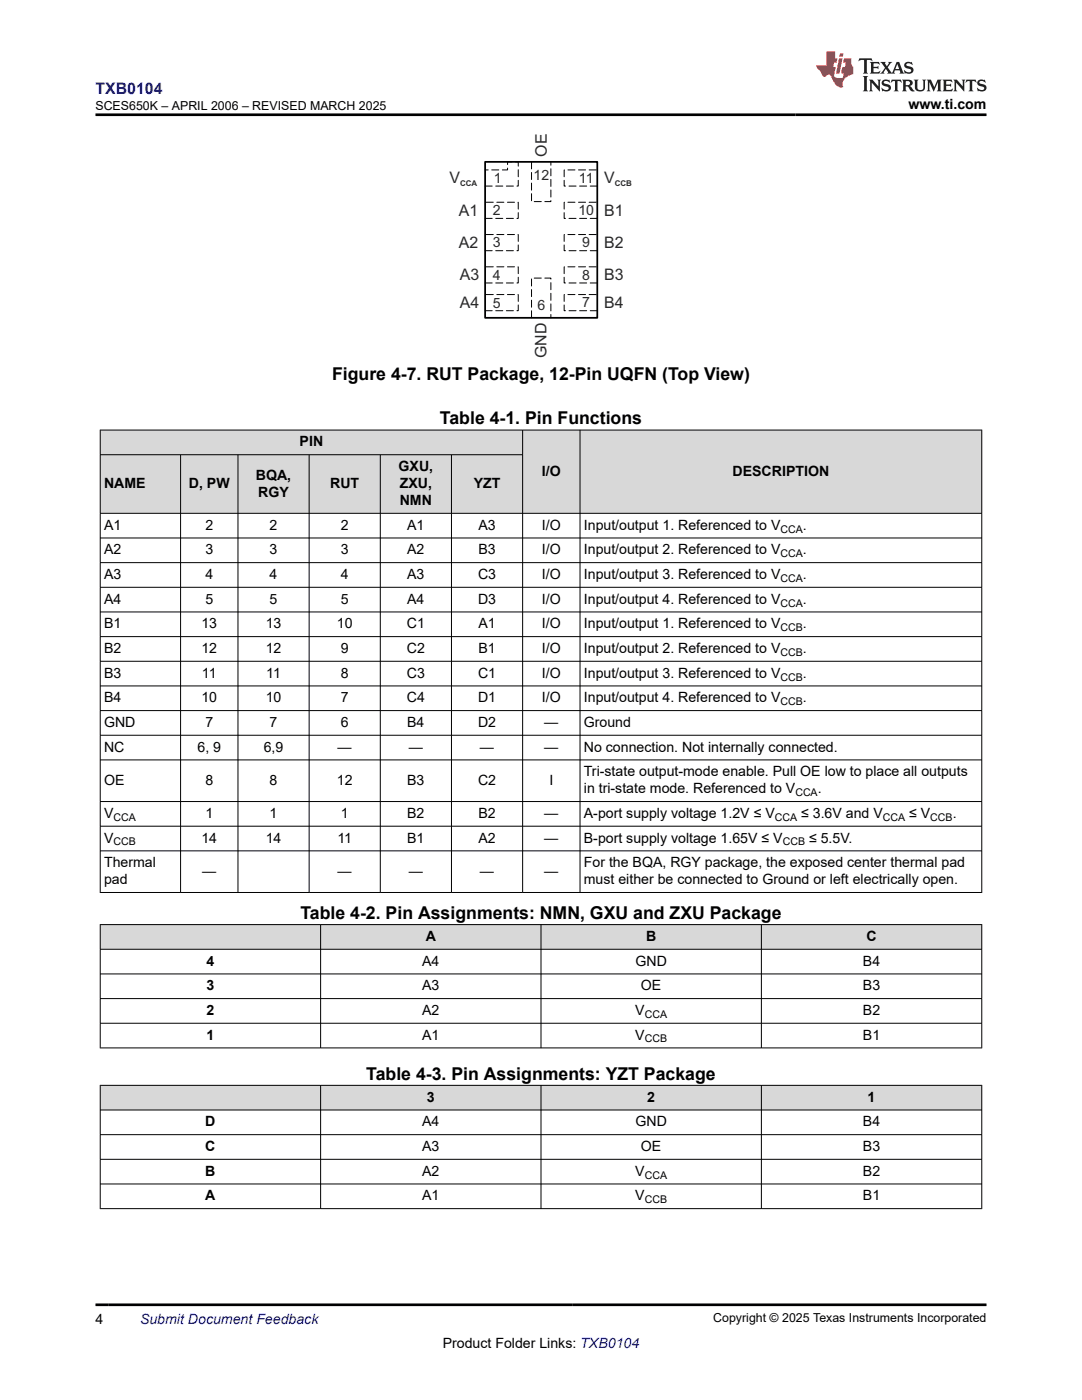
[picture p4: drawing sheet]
<svg xmlns="http://www.w3.org/2000/svg" width="216mm" height="279mm" viewBox="0 0 216 279" stroke-linecap="round" stroke-linejoin="round" font-family="sans-serif">
<path d="M96.8 37.1h6.6v-4.8h-2.1v1.6h-4.5M106.1 32.3v7.9h3.8v-7.9M119.2 37.1h-6.6v-3.2h6.6M96.8 43.6h6.6v-3.2h-6.6M96.8 50h6.6v-3.2h-6.6M96.8 56.5h6.6v-3.3h-6.6M119.2 56.5h-6.6v-3.3h6.6M119.2 43.6h-6.6v-3.2h6.6M119.2 50h-6.6v-3.2h6.6M96.8 62h6.6v-3.2h-6.6M106.1 63.4v-7.9h3.8v7.9M119.2 62h-6.6v-3.2h6.6" fill="none" stroke="#000" stroke-width=".2" stroke-dasharray="1.4 .7"/>
<path d="M96.8 32.3h22.4v31.1h-22.4z" fill="none" stroke="#000" stroke-width=".35"/>
<g fill="#d8d8d8">
<path d="M20 85.8h175.9v4.9h-175.9z" fill-rule="evenodd"/>
<path d="M20.1 85.9h84.1v4.8h-84.1z" fill-rule="evenodd"/>
<path d="M104.3 85.9h11.4v16.5h-11.4z" fill-rule="evenodd"/>
<path d="M115.8 85.9h80v16.5h-80z" fill-rule="evenodd"/>
<path d="M20.1 90.8h15.9v11.6h-15.9z" fill-rule="evenodd"/>
<path d="M36.1 90.8h11.3v11.6h-11.3z" fill-rule="evenodd"/>
<path d="M47.5 90.8h14.1v11.6h-14.1z" fill-rule="evenodd"/>
<path d="M61.7 90.8h14.1v11.6h-14.1z" fill-rule="evenodd"/>
<path d="M75.9 90.8h14.1v11.6h-14.1z" fill-rule="evenodd"/>
<path d="M90.1 90.8h14.1v11.6h-14.1z" fill-rule="evenodd"/>
</g>
<g fill="none" stroke="#000" stroke-width=".2">
<path d="M19.9 85.8h176.1M19.9 90.7h84.4M20 85.8v92.4M36 90.7v87.5M47.5 90.7v87.5M61.7 90.7v87.5M75.9 90.7v87.5M90.1 90.7v87.5M104.3 85.8v92.4M115.7 85.8v92.4M195.9 85.8v92.4M19.9 107.4h176.1"/>
<path d="M19.9 112.3h176.1M19.9 117.2h176.1M196 102.4h-176.1M19.9 122.1h176.1M19.9 127.1h176.1M19.9 132h176.1M19.9 136.9h176.1M19.9 141.8h176.1M19.9 146.7h176.1M19.9 151.7h176.1M19.9 160h176.1M19.9 164.9h176.1"/>
<path d="M19.9 169.8h176.1M19.9 178.1h176.1"/>
</g>
<g fill="#d8d8d8">
<path d="M20 184.5h175.9v4.9h-175.9z" fill-rule="evenodd"/>
<path d="M20.1 184.6h43.8v4.8h-43.8z" fill-rule="evenodd"/>
<path d="M64 184.6h43.9v4.8h-43.9z" fill-rule="evenodd"/>
<path d="M108 184.6h43.9v4.8h-43.9z" fill-rule="evenodd"/>
<path d="M152 184.6h43.8v4.8h-43.8z" fill-rule="evenodd"/>
</g>
<path d="M19.9 184.5h176.1M19.9 189.4h176.1M19.9 194.4h176.1M19.9 199.3h176.1M20 184.5v24.7M64 184.5v24.7M107.9 184.5v24.7M151.9 184.5v24.7M195.9 184.5v24.7M19.9 204.2h176.1M19.9 209.1h176.1" fill="none" stroke="#000" stroke-width=".2"/>
<g fill="#d8d8d8">
<path d="M20 216.6h175.9v4.9h-175.9z" fill-rule="evenodd"/>
<path d="M20.1 216.7h43.8v4.8h-43.8z" fill-rule="evenodd"/>
<path d="M64 216.7h43.9v4.8h-43.9z" fill-rule="evenodd"/>
<path d="M108 216.7h43.9v4.8h-43.9z" fill-rule="evenodd"/>
<path d="M152 216.7h43.8v4.8h-43.8z" fill-rule="evenodd"/>
</g>
<path d="M19.9 216.6h176.1M20 216.5v24.8M64 216.5v24.8M107.9 216.5v24.8M151.9 216.5v24.8M195.9 216.5v24.8M19.9 221.5h176.1M19.9 226.4h176.1M19.9 231.4h176.1M19.9 236.3h176.1M19.9 241.2h176.1" fill="none" stroke="#000" stroke-width=".2"/>
<path d="M171.5 11.6l-.2 .6 .5-.2h.6v.1v2.2l-.2 .4h1l-.2-.4v-2.2v-.1h.5l.6 .2-.2-.6zM173.6 12.4l.2 .3v1.6l-.2 .4h1.9l.1-.6a1.08 1.08 0 0 1-1.3 .2v-.7h.6l.4 .2v-.7l-.4 .2h-.6v-.5l.2-.2a1 1 0 0 1 1 .3l-.1-.5zM175.7 12.4l.9 1.1-1 1.2h.9l-.2-.2 .5-.8 .4 .8-.2 .2h1.6l-.2-.2 .2-.5h.9l.1 .5-.1 .2h.9l-.2-.4-.8-1.9h-.5l-.9 2.1-.9-1.1 .9-1h-.8l.2 .2-.4 .6-.4-.6 .2-.2zM179 12.8l.4 1h-.7zM180.7 12.5a.65 .65 0 0 0-.2 .7 .65 .65 0 0 0 .6 .5l.6 .1 .1 .3a.79 .79 0 0 1-.7 .4 .79 .79 0 0 1-.7-.5l.1 .7 .2-.1a.93 .93 0 0 0 1.1 0 .93 .93 0 0 0 .4-.9 1.46 1.46 0 0 0-1.2-.6l-.1-.3a1.09 1.09 0 0 1 1.2 .2l-.2-.6-.1 .1-.5-.2zM172.2 15.2l.2 .4v2.2l-.2 .4h1l-.2-.4v-2.2l.2-.4zM173.4 15.9l.2 .4v1.5l-.2 .4h.8l-.3-.4 .1-1.3 1.6 1.8v-2l.2-.4h-.7l.1 .2 .1 1.1-1.2-1.3zM176.2 16a.65 .65 0 0 0-.2 .8 .65 .65 0 0 0 .6 .4l.6 .2 .1 .2a.79 .79 0 0 1-.7 .4 .79 .79 0 0 1-.7-.5l.1 .7 .2-.1a.93 .93 0 0 0 1.1 .1 .93 .93 0 0 0 .4-1 1.46 1.46 0 0 0-1.2-.5l-.1-.4a1.09 1.09 0 0 1 1.2 .2l-.1-.6-.2 .1-.5-.1zM177.9 15.9l-.1 .6a.63 .63 0 0 1 .8-.3v1.6l-.3 .4h1l-.2-.4v-1.6a.66 .66 0 0 1 .8 .3l-.1-.6zM180 15.9l.2 .4v1.5l-.2 .4h1l-.2-.2-.1-.7h.5l.1 .2a.79 .79 0 0 0 1.2 .6l-1-.9a.61 .61 0 0 0 .6-.6 .61 .61 0 0 0-.5-.7zM180.8 16.2h.1a.47 .47 0 0 1 .5 .1 .47 .47 0 0 1 .1 .5l-.1 .1-.7 .1zM182.3 15.9l.2 .2a2.27 2.27 0 0 0 .4 2 1.04 1.04 0 0 0 1.7-.7v-1.3l.2-.2h-.8l.2 .4v1.1a.6 .6 0 0 1-.6 .6 .6 .6 0 0 1-.6-.6v-1.1l.3-.4zM184.9 15.9l.2 .4v1.5l-.2 .4h.8l-.3-.4v-1.4l.9 1.9 .9-1.9v1.4l-.3 .4h1l-.2-.4v-1.5l.2-.4h-.8l-.7 1.5-.6-1.5zM188.1 15.9l.2 .4v1.5l-.2 .4h1.9l.1-.6a1.09 1.09 0 0 1-1.3 .2v-.7h.6l.4 .2v-.6l-.4 .2h-.6v-.6l.2-.1a1.01 1.01 0 0 1 1 .3l-.1-.6zM190.2 15.9l.3 .4v1.5l-.3 .4h.8l-.2-.4v-1.3l1.6 1.8v-2l.2-.4h-.7l.2 .2v1.1l-1.2-1.3zM192.8 15.9l-.1 .6a.63 .63 0 0 1 .8-.3v1.6l-.3 .4h1l-.2-.4v-1.6a.66 .66 0 0 1 .8 .3l-.1-.6zM195.2 16a.65 .65 0 0 0-.2 .8 .65 .65 0 0 0 .6 .4l.6 .2 .2 .2a.79 .79 0 0 1-.7 .4 .79 .79 0 0 1-.7-.5l.1 .7 .2-.1a.93 .93 0 0 0 1 .1 .93 .93 0 0 0 .5-1 1.46 1.46 0 0 0-1.3-.5v-.4a1.09 1.09 0 0 1 1.2 .2l-.2-.6-.2 .1-.5-.1z" fill="#231f20"/>
<path d="M164.9 10.3v2.7h-2l.1 .4 .8 1a.95 .95 0 0 0 1 .9 .59 .59 0 0 1 .5-.4 .59 .59 0 0 1 .5 .3l.4 .8a1.59 1.59 0 0 0 2.1 1.4 1.61 1.61 0 0 1 1-2.3l1-.3-.1-1.5a1.59 1.59 0 0 1-.3-1.7h-1.5l-.2 .9h.6l-.2 .9h-.5l-.2 .9v.3l.4 .1-.1 .9h-.7a.73 .73 0 0 1-1-.7l.3-1.5h-.5l.1-.9h.5l.2-.9h-.5v-1.3zM167.4 11.6l-.6 3.1h.7l.6-3.1zM167.6 10.7l-.1 .6h.7l.1-.6z" fill="#ed1c24"/>
<path d="M19 22.9h177.8M19 260.4h177.8" fill="none" stroke="#000" stroke-width=".53"/>
<g font-size="3.5">
<text x="66.3" y="75.8">Figure 4-7. RUT Package, 12-Pin UQFN (Top View)</text>
<text x="87.8" y="84.7">Table 4-1. Pin Functions</text>
<text x="60" y="183.4">Table 4-2. Pin Assignments: NMN, GXU and ZXU Package</text>
<text x="73.1" y="215.4">Table 4-3. Pin Assignments: YZT Package</text>
</g>
<text font-size="3.2" fill="#00f" x="19" y="18.7">TXB0104</text>
<g font-size="3.2" fill="#2b292a">
<text x="109.1" y="31.3" transform="rotate(-90 109.1 31.3)">OE</text>
<text x="89.7" y="36.6">V</text>
<text x="120.5" y="36.6">V</text>
<text x="91.6" y="43.1">A1</text>
<text x="120.5" y="43.1">B1</text>
<text x="91.6" y="49.6">A2</text>
<text x="120.5" y="49.6">B2</text>
<text x="91.8" y="55.9">A3</text>
<text x="120.5" y="55.9">B3</text>
<text x="91.8" y="61.5">A4</text>
<text x="120.5" y="61.5">B4</text>
<text x="109.1" y="71.5" transform="rotate(-90 109.1 71.5)">GND</text>
</g>
<g font-size="2.8">
<text x="181.3" y="21.8">www.ti.com</text>
<text x="59.8" y="89.1">PIN</text>
<text x="51.1" y="95.7">BQA,</text>
<text x="79.5" y="94">GXU,</text>
<text x="108.1" y="94.9">I/O</text>
<text x="146.2" y="94.9">DESCRIPTION</text>
<text x="20.8" y="97.4">NAME</text>
<text x="37.7" y="97.4">D, PW</text>
<text x="51.5" y="99.1">RGY</text>
<text x="65.9" y="97.4">RUT</text>
<text x="79.8" y="97.4">ZXU,</text>
<text x="79.8" y="100.8">NMN</text>
<text x="94.5" y="97.4">YZT</text>
<text x="20.8" y="105.7">A1</text>
<text x="41" y="105.7">2</text>
<text x="53.8" y="105.7">2</text>
<text x="68" y="105.7">2</text>
<text x="81.3" y="105.7">A1</text>
<text x="95.5" y="105.7">A3</text>
<text x="108.1" y="105.7">I/O</text>
<text x="116.5" y="105.7">Input/output 1. Referenced to V</text>
<text x="160.2" y="105.7">.</text>
<text x="20.8" y="110.6">A2</text>
<text x="41" y="110.6">3</text>
<text x="53.8" y="110.6">3</text>
<text x="68" y="110.6">3</text>
<text x="81.3" y="110.6">A2</text>
<text x="95.5" y="110.6">B3</text>
<text x="108.1" y="110.6">I/O</text>
<text x="116.5" y="110.6">Input/output 2. Referenced to V</text>
<text x="160.2" y="110.6">.</text>
<text x="20.8" y="115.6">A3</text>
<text x="41" y="115.6">4</text>
<text x="53.8" y="115.6">4</text>
<text x="68" y="115.6">4</text>
<text x="81.3" y="115.6">A3</text>
<text x="95.4" y="115.6">C3</text>
<text x="108.1" y="115.6">I/O</text>
<text x="116.5" y="115.6">Input/output 3. Referenced to V</text>
<text x="160.2" y="115.6">.</text>
<text x="20.8" y="120.5">A4</text>
<text x="20.8" y="125.4">B1</text>
<text x="40.2" y="125.4">13</text>
<text x="41" y="120.5">5</text>
<text x="53" y="125.4">13</text>
<text x="53.8" y="120.5">5</text>
<text x="67.2" y="125.4">10</text>
<text x="68" y="120.5">5</text>
<text x="81.2" y="125.4">C1</text>
<text x="81.3" y="120.5">A4</text>
<text x="95.4" y="120.5">D3</text>
<text x="95.5" y="125.4">A1</text>
<text x="108.1" y="120.5">I/O</text>
<text x="108.1" y="125.4">I/O</text>
<text x="116.5" y="120.5">Input/output 4. Referenced to V</text>
<text x="116.5" y="125.4">Input/output 1. Referenced to V</text>
<text x="160.2" y="120.5">.</text>
<text x="160.2" y="125.4">.</text>
<text x="20.8" y="130.3">B2</text>
<text x="40.2" y="130.3">12</text>
<text x="53" y="130.3">12</text>
<text x="68" y="130.3">9</text>
<text x="81.2" y="130.3">C2</text>
<text x="95.5" y="130.3">B1</text>
<text x="108.1" y="130.3">I/O</text>
<text x="116.5" y="130.3">Input/output 2. Referenced to V</text>
<text x="160.2" y="130.3">.</text>
<text x="20.8" y="135.2">B3</text>
<text x="40.3" y="135.2">11</text>
<text x="53.1" y="135.2">11</text>
<text x="68" y="135.2">8</text>
<text x="81.2" y="135.2">C3</text>
<text x="95.4" y="135.2">C1</text>
<text x="108.1" y="135.2">I/O</text>
<text x="116.5" y="135.2">Input/output 3. Referenced to V</text>
<text x="160.2" y="135.2">.</text>
<text x="20.8" y="140.2">B4</text>
<text x="40.2" y="140.2">10</text>
<text x="53" y="140.2">10</text>
<text x="68" y="140.2">7</text>
<text x="81.2" y="140.2">C4</text>
<text x="95.4" y="140.2">D1</text>
<text x="108.1" y="140.2">I/O</text>
<text x="116.5" y="140.2">Input/output 4. Referenced to V</text>
<text x="160.2" y="140.2">.</text>
<text x="20.8" y="145.1">GND</text>
<text x="41" y="145.1">7</text>
<text x="53.8" y="145.1">7</text>
<text x="68" y="145.1">6</text>
<text x="81.3" y="145.1">B4</text>
<text x="95.4" y="145.1">D2</text>
<text x="108.6" y="145.1">—</text>
<text x="116.5" y="145.1">Ground</text>
<text x="20.8" y="150">NC</text>
<text x="39.4" y="150">6, 9</text>
<text x="52.6" y="150">6,9</text>
<text x="67.4" y="150">—</text>
<text x="81.6" y="150">—</text>
<text x="95.8" y="150">—</text>
<text x="108.6" y="150">—</text>
<text x="116.5" y="150">No connection. Not internally connected.</text>
<text x="116.5" y="154.9">Tri-state output-mode enable. Pull OE low to place all outputs</text>
<text x="20.8" y="156.6">OE</text>
<text x="41" y="156.6">8</text>
<text x="53.8" y="156.6">8</text>
<text x="67.2" y="156.6">12</text>
<text x="81.3" y="156.6">B3</text>
<text x="95.4" y="156.6">C2</text>
<text x="109.6" y="156.6">I</text>
<text x="116.5" y="158.3">in tri-state mode. Referenced to V</text>
<text x="163.2" y="158.3">.</text>
<text x="20.8" y="163.2">V</text>
<text x="41" y="163.2">1</text>
<text x="53.8" y="163.2">1</text>
<text x="68" y="163.2">1</text>
<text x="81.3" y="163.2">B2</text>
<text x="95.5" y="163.2">B2</text>
<text x="108.6" y="163.2">—</text>
<text x="116.5" y="163.2">A-port supply voltage 1.2V ≤ V</text>
<text x="159.9" y="163.2">≤ 3.6V and V</text>
<text x="181.4" y="163.2">≤ V</text>
<text x="190.1" y="163.2">.</text>
<text x="20.8" y="168.2">V</text>
<text x="20.8" y="173.1">Thermal</text>
<text x="40.2" y="168.2">14</text>
<text x="53" y="168.2">14</text>
<text x="67.3" y="168.2">11</text>
<text x="81.3" y="168.2">B1</text>
<text x="95.5" y="168.2">A2</text>
<text x="108.6" y="168.2">—</text>
<text x="116.5" y="168.2">B-port supply voltage 1.65V ≤ V</text>
<text x="116.5" y="173.1">For the BQA, RGY package, the exposed center thermal pad</text>
<text x="161.4" y="168.2">≤ 5.5V.</text>
<text x="20.8" y="176.5">pad</text>
<text x="40.3" y="174.8">—</text>
<text x="67.4" y="174.8">—</text>
<text x="81.6" y="174.8">—</text>
<text x="95.8" y="174.8">—</text>
<text x="108.6" y="174.8">—</text>
<text x="116.5" y="176.5">must either be connected to Ground or left electrically open.</text>
<text x="84.9" y="187.8">A</text>
<text x="128.9" y="187.8">B</text>
<text x="172.9" y="187.8">C</text>
<text x="41.2" y="192.7">4</text>
<text x="41.2" y="197.6">3</text>
<text x="84.2" y="192.7">A4</text>
<text x="84.2" y="197.6">A3</text>
<text x="126.8" y="192.7">GND</text>
<text x="127.9" y="197.6">OE</text>
<text x="172.2" y="192.7">B4</text>
<text x="172.2" y="197.6">B3</text>
<text x="41.2" y="202.6">2</text>
<text x="84.2" y="202.6">A2</text>
<text x="126.8" y="202.6">V</text>
<text x="172.2" y="202.6">B2</text>
<text x="41.2" y="207.5">1</text>
<text x="84.2" y="207.5">A1</text>
<text x="126.8" y="207.5">V</text>
<text x="172.2" y="207.5">B1</text>
<text x="85.2" y="219.9">3</text>
<text x="129.2" y="219.9">2</text>
<text x="173.1" y="219.9">1</text>
<text x="41" y="224.8">D</text>
<text x="84.2" y="224.8">A4</text>
<text x="126.8" y="224.8">GND</text>
<text x="172.2" y="224.8">B4</text>
<text x="41" y="229.7">C</text>
<text x="84.2" y="229.7">A3</text>
<text x="127.9" y="229.7">OE</text>
<text x="172.2" y="229.7">B3</text>
<text x="41" y="234.6">B</text>
<text x="41" y="239.6">A</text>
<text x="84.2" y="234.6">A2</text>
<text x="84.2" y="239.6">A1</text>
<text x="126.8" y="234.6">V</text>
<text x="126.8" y="239.6">V</text>
<text x="172.2" y="234.6">B2</text>
<text x="172.2" y="239.6">B1</text>
<text x="19" y="264.2">4</text>
<text x="88.3" y="269">Product Folder Links: TXB0104</text>
</g>
<g font-size="2.8" fill="#2b292a">
<text x="106.5" y="35.9">12</text>
<text x="98.5" y="36.5">1</text>
<text x="115.5" y="36.5">11</text>
<text x="98.3" y="43">2</text>
<text x="115.4" y="42.9">10</text>
<text x="98.3" y="49.4">3</text>
<text x="116.2" y="49.4">9</text>
<text x="98.3" y="55.9">4</text>
<text x="116.2" y="55.8">8</text>
<text x="98.4" y="61.4">5</text>
<text x="107.3" y="61.8">6</text>
<text x="116.2" y="61.4">7</text>
</g>
<text font-size="2.8" fill="#00f" x="27.9" y="264.2">Submit Document Feedback</text>
<g font-size="2.5">
<text x="19" y="21.9">SCES650K – APRIL 2006 – REVISED MARCH 2025</text>
<text x="142.3" y="263.9">Copyright © 2025 Texas Instruments Incorporated</text>
</g>
<g font-size="2.1">
<text x="155.7" y="106.3">CCA</text>
<text x="155.7" y="111.2">CCA</text>
<text x="155.7" y="116.1">CCA</text>
<text x="155.7" y="121">CCA</text>
<text x="155.7" y="126">CCB</text>
<text x="155.7" y="130.9">CCB</text>
<text x="155.7" y="135.8">CCB</text>
<text x="155.7" y="140.7">CCB</text>
<text x="158.7" y="158.9">CCA</text>
<text x="22.6" y="163.8">CCA</text>
<text x="154.6" y="163.8">CCA</text>
<text x="176.2" y="163.8">CCA</text>
<text x="185.6" y="163.8">CCB</text>
<text x="22.6" y="168.7">CCB</text>
<text x="156.2" y="168.7">CCB</text>
<text x="128.6" y="203.1">CCA</text>
<text x="128.6" y="208.1">CCB</text>
<text x="128.6" y="235.2">CCA</text>
<text x="128.6" y="240.1">CCB</text>
</g>
<g font-size="1.6" fill="#2b292a">
<text x="91.8" y="37.2">CCA</text>
<text x="122.7" y="37.2">CCB</text>
</g>
</svg>
